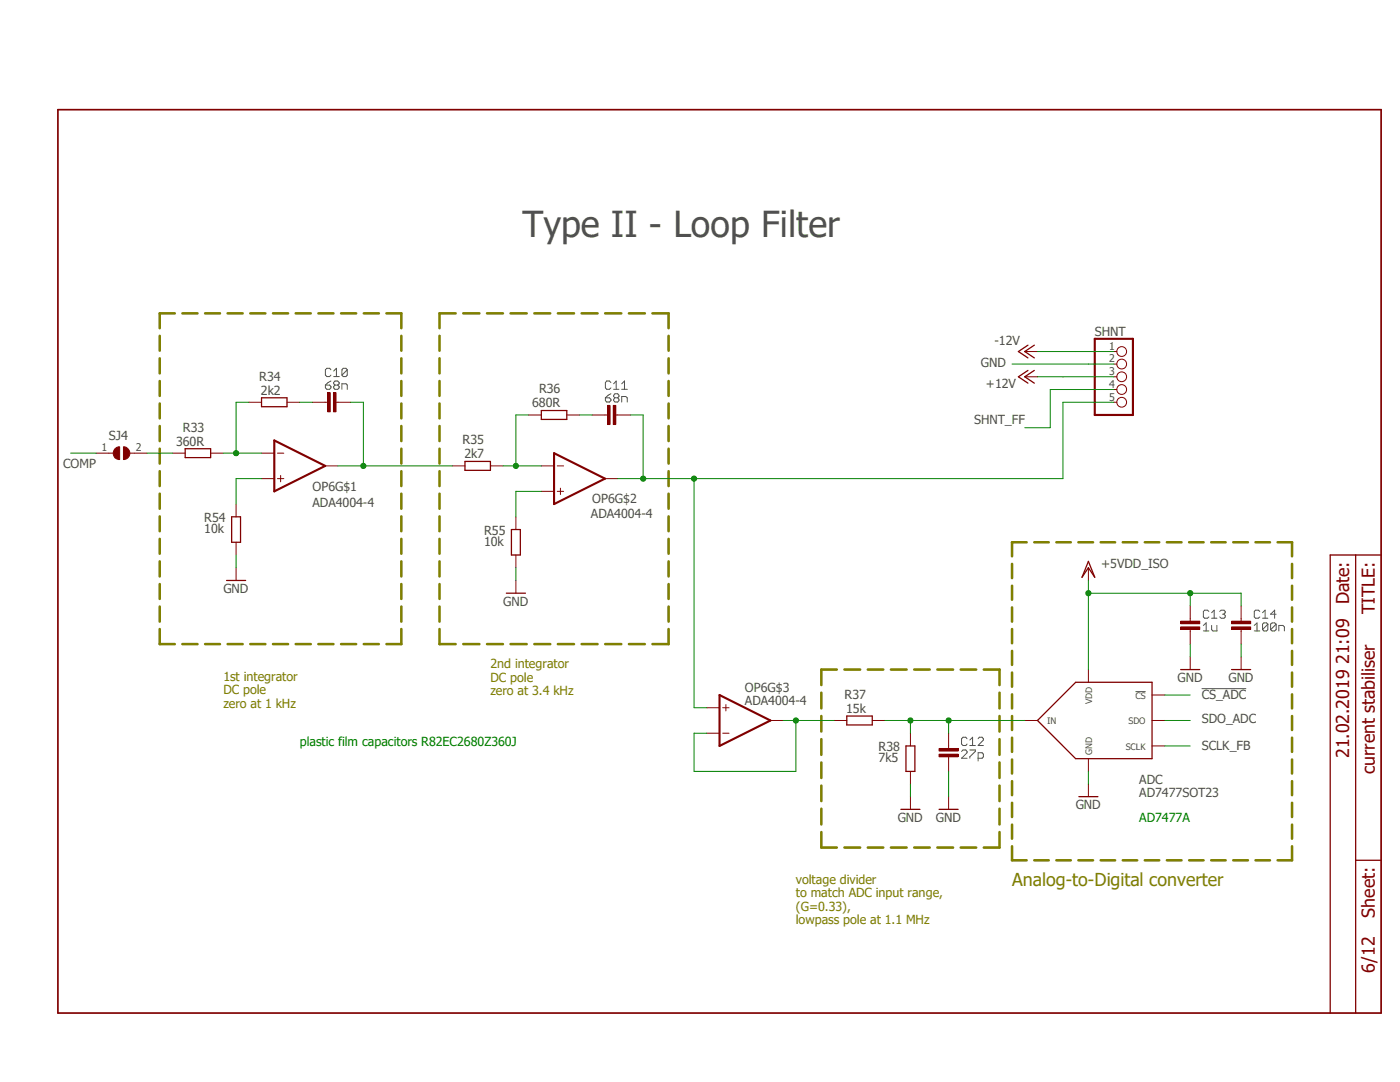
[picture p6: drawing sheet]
<svg xmlns="http://www.w3.org/2000/svg" width="279mm" height="216mm" viewBox="0 0 279 216" stroke-linecap="round" stroke-linejoin="round" font-family="sans-serif">
<path d="M11.2 21.4l265 181.1M276.2 21.4l-265 181.1" fill="none" stroke="#fff" stroke-width=".2"/>
<g fill="none" stroke="#808000" stroke-width=".51">
<path d="M31.9 67v3M31.9 71.5v3M31.9 76v3M34.9 62.5h-3v3M36.4 62.5h3M40.9 62.5h3M45.4 62.5h3M50 62.5h3M54.5 62.5h3M59 62.5h3M63.5 62.5h3M68.1 62.5h3"/>
<path d="M72.6 62.5h3M77.1 62.5h3v3M80.1 67v3M80.1 71.5v3M80.1 76v3M87.7 67v3M87.7 71.5v3M87.7 76v3M90.9 62.5h-3.2v3M92.5 62.5h3.2M97.2 62.5h3.2M101.9 62.5h3.2"/>
<path d="M106.6 62.5h3.2M111.3 62.5h3.3M116.1 62.5h3.2M120.8 62.5h3.2M125.5 62.5h3.2M130.2 62.5h3.2v3M133.4 67v3M133.4 71.5v3M133.4 76v3M31.9 80.5v3M31.9 85v3M31.9 89.5v3"/>
<path d="M31.9 94v3M31.9 98.5v3M80.1 80.5v3M80.1 85v3M80.1 89.5v3M80.1 94v3M80.1 98.5v3M87.7 80.5v3M87.7 85v3M87.7 89.5v3M87.7 94v3M87.7 98.5v3"/>
<path d="M133.4 80.5v3M133.4 85v3M133.4 89.5v3M133.4 94v3M133.4 98.5v3M31.9 103v3M31.9 107.5v3M31.9 112v3M31.9 116.5v3M80.1 103v3M80.1 107.5v3M80.1 112v3"/>
<path d="M80.1 116.5v3M87.7 103v3M87.7 107.5v3M87.7 112v3M87.7 116.5v3M133.4 103v3M133.4 107.5v3M133.4 112v3M133.4 116.5v3M202 112.5v2.9M202 116.9v2.8M204.9 108.2h-2.9v2.8"/>
<path d="M206.4 108.2h2.9M210.8 108.2h2.9M215.2 108.2h2.9M219.7 108.2h2.8M224.1 108.2h2.8M228.5 108.2h2.9M232.9 108.2h2.9M237.3 108.2h2.9M241.7 108.2h2.9M246.1 108.2h2.9M250.6 108.2h2.8M255 108.2h2.9v2.8"/>
<path d="M257.9 112.5v2.9M257.9 116.9v2.8M31.9 125.5v3h3M31.9 121v3M36.4 128.5h3M40.9 128.5h3M45.4 128.5h3M50 128.5h3M54.5 128.5h3M59 128.5h3M63.5 128.5h3M68.1 128.5h3"/>
<path d="M72.6 128.5h3M80.1 121v3M80.1 125.5v3h-3M87.7 125.5v3h3.2M87.7 121v3M92.5 128.5h3.2M97.2 128.5h3.2M101.9 128.5h3.2M106.6 128.5h3.2M111.3 128.5h3.3M116.1 128.5h3.2M120.8 128.5h3.2"/>
<path d="M125.5 128.5h3.2M133.4 125.5v3h-3.2M133.4 121v3M163.9 138.2v3.2M167 133.6h-3.1v3.1M168.5 133.6h3.2M173.2 133.6h3.1M177.8 133.6h3.1M182.5 133.6h3M187.1 133.6h3.1M191.7 133.6h3.1M196.3 133.6h3.2v3.1"/>
<path d="M199.5 138.2v3.2M202 121.2v2.8M202 125.5v2.9M202 129.9v2.8M202 134.2v2.8M202 138.6v2.8M257.9 121.2v2.8M257.9 125.5v2.9M257.9 129.9v2.8M257.9 134.2v2.8M257.9 138.6v2.8M163.9 142.9v3.1"/>
<path d="M163.9 147.5v3.1M163.9 152.1v3.1M163.9 156.8v3.1M199.5 142.9v3.1M199.5 147.5v3.1M199.5 152.1v3.1M199.5 156.8v3.1M202 142.9v2.8M202 147.2v2.8M202 151.6v2.7M202 155.9v2.8M257.9 142.9v2.8"/>
<path d="M257.9 147.2v2.8M257.9 151.6v2.7M257.9 155.9v2.8M163.9 166v3.1h3.1M163.9 161.4v3.1M168.5 169.1h3.2M173.2 169.1h3.1M177.8 169.1h3.1M182.5 169.1h3M187.1 169.1h3.1M191.7 169.1h3.1M199.5 161.4v3.1"/>
<path d="M199.5 166v3.1h-3.2M202 168.9v2.8h2.9M202 160.2v2.8M202 164.5v2.8M206.4 171.7h2.9M210.8 171.7h2.9M215.2 171.7h2.9M219.7 171.7h2.8M224.1 171.7h2.8M228.5 171.7h2.9M232.9 171.7h2.9M237.3 171.7h2.9"/>
<path d="M241.7 171.7h2.9M246.1 171.7h2.9M250.6 171.7h2.8M257.9 160.2v2.8M257.9 164.5v2.8M257.9 168.9v2.8h-2.9"/>
</g>
<g fill="none" stroke="#505050" stroke-width=".2">
<path d="M64.9 76.8h.9l.2 .3v.3l-.2 .3h-.6l-.3-.3zM66 76l-1.1 .8M66 73.8l-.2-.3h-.6l-.3 .3v1l.3 .3h.6l.2-.3M66.6 75.1h1.1M66.6 74l.5-.5v1.6M66.8 76.8l-.2 .3v.3l.2 .3h.6l.3-.3v-.3l-.3-.3M66.8 76.8h.6M66.8 76.8l-.2-.2v-.3l.2-.3h.6l.3 .3v.3l-.3 .2M68.2 77.7v-1.1h.8l.3 .2v.9M69.3 73.8l-.3-.3h-.5l-.3 .3v1M69.3 73.8v1l-.3 .3h-.5l-.3-.3M69.3 73.8l-1.1 1"/>
<path d="M120.8 79.4h.8l.3 .3v.2l-.3 .3h-.5l-.3-.3zM121.9 76.3l-.3-.3h-.5l-.3 .3v1.1l.3 .3h.5l.3-.3M121.9 78.6l-1.1 .8M122.5 77.7h1M122.5 76.6l.5-.6v1.7M122.7 79.4l-.2 .3v.2l.2 .3h.6l.2-.3v-.2l-.2-.3M122.7 79.4h.6M122.7 79.4l-.2-.3v-.2l.2-.3h.6l.2 .3v.2l-.2 .3M124.1 77.7h1.1M124.1 76.6l.5-.6v1.7M124.1 80.2v-1.1h.8l.3 .3v.8M226.6 138h2"/>
<path d="M239.8 137.4h8.9M240.2 125.9h1.1M240.2 124.8l.5-.5v1.6M241.3 122l-.3-.2h-.6l-.2 .2v1.1l.2 .3h.6l.3-.3M241.8 124.8v.8l.3 .3h.8v-1.1M241.8 123.4h1.1M241.8 122.3l.5-.5v1.6M243.4 122l.3-.2h.6l.2 .2v.3l-.2 .3M244 122.6h.3M244.3 122.6l.2 .2v.3l-.2 .3h-.6l-.3-.3M250.3 124.8l.6-.5v1.6M250.3 125.9h1.1"/>
<path d="M251.4 122l-.3-.2h-.5l-.3 .2v1.1l.3 .3h.5l.3-.3M252 123.4h1M252 122.3l.5-.5v1.6M253 124.5v1.1l-.2 .3h-.6l-.2-.3M253 124.5l-.2-.2h-.6l-.2 .2v1.1M253 124.5l-1 1.1M254.7 124.5v1.1l-.3 .3h-.5l-.3-.3M254.7 124.5l-.3-.2h-.5l-.3 .2v1.1M254.7 124.5l-1.1 1.1M254.7 122.6h-1.1l.8-.8v1.6M255.2 125.9v-1.1h.8l.3 .3v.8M191.9 149.9l.3-.3h.5l.3 .3v.3l-1.1 1.1h1.1"/>
<path d="M193 147.4l-.3-.3h-.5l-.3 .3v1.1l.3 .3h.5l.3-.3M193.5 149.6h1.1v.3l-1.1 1.1v.3M193.5 148.8h1.1M193.5 147.7l.6-.6v1.7M195.2 151.3h.8l.3-.3v-.5l-.3-.3h-.8v1.6M195.2 147.4l.3-.3h.5l.3 .3v.3l-1.1 1.1h1.1"/>
</g>
<path d="M52.2 79.4h5.1v1.8h-5.1zM37 89.5h5v1.8h-5zM92.8 92.1h5.1v1.8h-5.1zM108 81.9h5.1v1.8h-5.1zM46.2 103.1h1.8v5.1h-1.8zM102.1 105.7h1.7v5h-1.7zM270.6 110.7v91.4M275.6 110.7h-10.1v91.4M169 142.9h5.1v1.8h-5.1zM180.8 148.8h1.8v5.1h-1.8zM270.6 171.7h5" fill="none" stroke="#800000" stroke-width=".25"/>
<path d="M11.6 21.9h264v180.2h-264z" fill="none" stroke="#800000" stroke-width=".34"/>
<path d="M54.7 87.9l10.2 5.1-10.2 5zM110.6 90.4l10.1 5.1-10.1 5.1zM143.6 138.7l10.2 5.1-10.2 5z" fill="none" stroke="#800000" stroke-width=".42"/>
<g fill="none" stroke="#800000" stroke-width=".2">
<path d="M34.4 90.4h2.6M42 90.4h2.6M49.7 80.3h2.5M52.2 90.4h2.5M52.2 95.5h2.5M55.4 90.4h1.2M55.4 95.5h1.2M56 94.9v1.2M57.3 80.3h2.5M64.9 93h2.5M64.9 80.3h.6M66.8 80.3h.6"/>
<path d="M90.3 93h2.5M97.9 93h2.5M105.5 82.8h2.5M108 93h2.6M108 98h2.6M111.2 93h1.3M111.2 98h1.3M111.8 97.4v1.3M113.1 82.8h2.6M120.7 95.5h2.6M47.1 100.6v2.5M47.1 108.2v2.5"/>
<path d="M103 103.1v2.6M103 110.7v2.6M141.1 146.3h2.5M141.1 141.2h2.5M144.2 146.3h1.3M144.2 141.2h1.3M144.9 140.6v1.3M153.8 143.8h2.5M166.5 143.8h2.5M174.1 143.8h2.5M181.7 146.3v2.5M181.7 153.9v2.6"/>
</g>
<path d="M65.4 78.4h.5v3.8h-.5z" fill-rule="evenodd" fill="#800000"/>
<path d="M65.4 78.4h.5v3.8h-.5z" fill="none" stroke="#800000" stroke-width=".2"/>
<path d="M66.5 78.4h.6v3.8h-.6z" fill-rule="evenodd" fill="#800000"/>
<path d="M66.5 78.4h.6v3.8h-.6zM62.4 80.3h2.5M67.4 80.3h2.6M120.7 82.8h.7M122.6 82.8h.7" fill="none" stroke="#800000" stroke-width=".2"/>
<path d="M121.2 80.9h.6v3.8h-.6z" fill-rule="evenodd" fill="#800000"/>
<path d="M121.2 80.9h.6v3.8h-.6z" fill="none" stroke="#800000" stroke-width=".2"/>
<path d="M122.4 80.9h.5v3.8h-.5z" fill-rule="evenodd" fill="#800000"/>
<path d="M118.2 82.8h2.5M122.4 80.9h.5v3.8h-.5zM123.3 82.8h2.5M189.3 148.8v.7M189.3 150.7v.7" fill="none" stroke="#800000" stroke-width=".2"/>
<path d="M187.4 149.4h3.8v.5h-3.8z" fill-rule="evenodd" fill="#800000"/>
<path d="M187.4 149.4h3.8v.5h-3.8z" fill="none" stroke="#800000" stroke-width=".2"/>
<path d="M187.4 150.5h3.8v.5h-3.8z" fill-rule="evenodd" fill="#800000"/>
<g fill="none" stroke="#800000" stroke-width=".2">
<path d="M204.5 75.2h2.6M204.5 70.1h2.6M47.1 113.3v2.5M103 115.8v2.6M217.2 133.6v2.5M229.9 138.7h2.6M247.7 123.4v.7M247.7 125.3v.7M181.7 159v2.5M187.4 150.5h3.8v.5h-3.8zM189.3 146.3v2.5M189.3 151.4v2.5"/>
<path d="M189.3 159v2.5M204.5 143.8h2.6M217.2 151.4v2.5M217.2 156.5v2.5M229.9 143.8h2.6M229.9 148.8h2.6"/>
</g>
<path d="M205.1 73.9l-1.9 1.3 1.9 1.3M205.1 68.9l-1.9 1.2 1.9 1.3M206.4 73.9l-1.9 1.3 1.9 1.3M206.4 68.9l-1.9 1.2 1.9 1.3M45.2 115.8h3.8M101 118.4h3.9M207.1 143.8l7.6-7.7h15.2v15.3h-15.2zM215.3 159h3.8M179.8 161.5h3.8M187.4 161.5h3.8" fill="none" stroke="#800000" stroke-width=".25"/>
<path d="M245.8 124h3.8v.5h-3.8z" fill-rule="evenodd" fill="#800000"/>
<path d="M245.8 124h3.8v.5h-3.8z" fill="none" stroke="#800000" stroke-width=".2"/>
<path d="M245.8 125.1h3.8v.5h-3.8z" fill-rule="evenodd" fill="#800000"/>
<path d="M237.5 123.4v.7M237.5 125.3v.7M245.8 125.1h3.8v.5h-3.8zM247.7 120.9v2.5M247.7 126v2.5" fill="none" stroke="#800000" stroke-width=".2"/>
<path d="M235.6 124h3.8v.5h-3.8z" fill-rule="evenodd" fill="#800000"/>
<path d="M235.6 124h3.8v.5h-3.8z" fill="none" stroke="#800000" stroke-width=".2"/>
<path d="M235.6 125.1h3.8v.5h-3.8z" fill-rule="evenodd" fill="#800000"/>
<path d="M235.6 125.1h3.8v.5h-3.8zM237.5 120.9v2.5M237.5 126v2.5M237.5 131.1v2.5M247.7 131.1v2.5" fill="none" stroke="#800000" stroke-width=".2"/>
<path d="M235.6 133.6h3.8M245.8 133.6h3.8" fill="none" stroke="#800000" stroke-width=".25"/>
<path d="M24.6 89.2a1.27 1.27 0 0 1 1.3 1.2 1.27 1.27 0 0 1-1.3 1.3z" fill-rule="evenodd" fill="#800000"/>
<path d="M24.6 89.2a1.27 1.27 0 0 1 1.3 1.2 1.27 1.27 0 0 1-1.3 1.3z" fill="none" stroke="#800000" stroke-width=".2"/>
<path d="M22.9 89.5l.4-.2 .6-.1v2.5a1.27 1.27 0 0 1-1.2-.8 1.27 1.27 0 0 1 .2-1.4z" fill-rule="evenodd" fill="#800000"/>
<g fill="none" stroke="#800000" stroke-width=".2">
<path d="M222.3 70.1h.6M222.3 72.6h.6M222.3 75.2h.6M222.3 77.7h.6M19.2 90.4h3.4M22.9 89.5l.4-.2 .6-.1v2.5a1.27 1.27 0 0 1-1.2-.8 1.27 1.27 0 0 1 .2-1.4zM25.9 90.4h3.4M222.3 80.3h.6M217.2 113.3v2.5"/>
<circle cx="223.9" cy="77.7" r=".98"/>
<circle cx="223.9" cy="75.2" r=".98"/>
<circle cx="223.9" cy="70.1" r=".98"/>
<circle cx="223.9" cy="72.6" r=".98"/>
<circle cx="223.9" cy="80.3" r=".98"/>
</g>
<path d="M218.5 67.6h7.6v15.2h-7.6z" fill="none" stroke="#800000" stroke-width=".42"/>
<path d="M217.2 112l1.3 3.2-1.3-1.9-1.3 1.9z" fill="none" stroke="#800000" stroke-width=".25"/>
<path d="M44.6 90.4h7.6M49.7 80.3h-2.6v10.1" fill="none" stroke="#008000" stroke-width=".2"/>
<circle cx="47.1" cy="90.4" r=".51" fill="#008000"/>
<g fill="none" stroke="#008000" stroke-width=".2">
<path d="M52.2 95.5h-5.1v5.1M100.4 93h7.6M105.5 82.8h-2.5v10.2M108 98h-5v5.1"/>
<circle cx="47.1" cy="90.4" r=".51"/>
</g>
<circle cx="103" cy="93" r=".51" fill="#008000"/>
<g fill="none" stroke="#008000" stroke-width=".2">
<path d="M59.8 80.3h2.6M67.4 93h22.9M70 80.3h2.5v12.7M115.7 82.8h2.5"/>
<circle cx="103" cy="93" r=".51"/>
</g>
<circle cx="72.5" cy="93" r=".51" fill="#008000"/>
<g fill="none" stroke="#008000" stroke-width=".2">
<path d="M123.3 95.5h15.2v45.7M125.8 82.8h2.6v12.7"/>
<circle cx="72.5" cy="93" r=".51"/>
</g>
<circle cx="128.4" cy="95.5" r=".51" fill="#008000"/>
<g fill="none" stroke="#008000" stroke-width=".2">
<path d="M138.5 141.2h2.6"/>
<circle cx="128.4" cy="95.5" r=".51"/>
</g>
<circle cx="138.5" cy="95.5" r=".51" fill="#008000"/>
<g fill="none" stroke="#008000" stroke-width=".2">
<path d="M202 72.6h20.3M222.3 80.3h-10.2v15.2h-73.6M47.1 110.7v2.6M103 113.3v2.5M232.5 138.7h5M237.5 128.5v2.6M247.7 128.5v2.6M156.3 143.8h10.2M158.8 143.8v10.1h-20.3v-7.6h2.6M181.7 156.5v2.5M189.3 153.9v5.1M217.2 153.9v2.6"/>
<path d="M232.5 143.8h5M232.5 148.8h5"/>
<circle cx="138.5" cy="95.5" r=".51"/>
</g>
<circle cx="158.8" cy="143.8" r=".51" fill="#008000"/>
<g fill="none" stroke="#008000" stroke-width=".2">
<path d="M176.6 143.8h12.7M181.7 143.8v2.5"/>
<circle cx="158.8" cy="143.8" r=".51"/>
</g>
<circle cx="181.7" cy="143.8" r=".51" fill="#008000"/>
<g fill="none" stroke="#008000" stroke-width=".2">
<path d="M204.5 143.8h-15.2v2.5"/>
<circle cx="181.7" cy="143.8" r=".51"/>
</g>
<circle cx="189.3" cy="143.8" r=".51" fill="#008000"/>
<g fill="none" stroke="#008000" stroke-width=".2">
<path d="M207.1 70.1h15.2M207.1 75.2h15.2M222.3 77.7h-12.7v7.6h-5.1M14.1 90.4h5.1M29.3 90.4h5.1M217.2 115.8v17.8M217.2 118.4h30.5v2.5M237.5 118.4v2.5"/>
<circle cx="189.3" cy="143.8" r=".51"/>
</g>
<circle cx="237.5" cy="118.4" r=".51" fill="#008000"/>
<circle cx="237.5" cy="118.4" r=".51" fill="none" stroke="#008000" stroke-width=".2"/>
<circle cx="217.2" cy="118.4" r=".51" fill="#008000"/>
<circle cx="217.2" cy="118.4" r=".51" fill="none" stroke="#008000" stroke-width=".2"/>
<text font-size="7.2" fill="#505050" x="104.3" y="47.3">Type II - Loop Filter</text>
<g font-size="3.6" fill="#800000">
<text x="269.3" y="120.6" transform="rotate(-90 269.3 120.6)">Date:</text>
<text x="274.4" y="122.5" transform="rotate(-90 274.4 122.5)">TITLE:</text>
<text x="269.3" y="151.3" transform="rotate(-90 269.3 151.3)">21.02.2019 21:09</text>
<text x="274.4" y="154.5" transform="rotate(-90 274.4 154.5)">current stabiliser</text>
<text x="274.4" y="183.1" transform="rotate(-90 274.4 183.1)">Sheet:</text>
<text x="274.4" y="194.1" transform="rotate(-90 274.4 194.1)">6/12</text>
</g>
<text font-size="3.6" fill="#808000" x="202" y="176.7">Analog-to-Digital converter</text>
<g font-size="2.5" fill="#505050">
<text x="198.5" y="68.9">-12V</text>
<text x="218.5" y="67">SHNT</text>
<text x="51.7" y="75.9">R34</text>
<text x="195.8" y="73.2">GND</text>
<text x="196.8" y="77.5">+12V</text>
<text x="52.1" y="78.7">2k2</text>
<text x="106.2" y="81.3">680R</text>
<text x="107.6" y="78.5">R36</text>
<text x="21.7" y="87.9">SJ4</text>
<text x="35.1" y="88.9">360R</text>
<text x="36.5" y="86.1">R33</text>
<text x="92.3" y="88.6">R35</text>
<text x="194.4" y="84.6">SHNT_FF</text>
<text x="12.6" y="93.5">COMP</text>
<text x="92.7" y="91.4">2k7</text>
<text x="62.4" y="101.1">ADA4004-4</text>
<text x="62.4" y="97.9">OP6G$1</text>
<text x="118.2" y="100.5">OP6G$2</text>
<text x="40.8" y="106.4">10k</text>
<text x="40.8" y="104.2">R54</text>
<text x="96.6" y="106.7">R55</text>
<text x="117.9" y="103.4">ADA4004-4</text>
<text x="96.6" y="109">10k</text>
<text x="219.8" y="113.3">+5VDD_ISO</text>
<text x="44.6" y="118.4">GND</text>
<text x="100.4" y="120.9">GND</text>
<text x="235" y="136.1">GND</text>
<text x="245.2" y="136.1">GND</text>
<text x="148.7" y="140.7">ADA4004-4</text>
<text x="148.7" y="138.1">OP6G$3</text>
<text x="168.5" y="139.4">R37</text>
<text x="168.9" y="142.2">15k</text>
<text x="239.8" y="139.4">CS_ADC</text>
<text x="175.3" y="149.9">R38</text>
<text x="239.8" y="144.3">SDO_ADC</text>
<text x="239.8" y="149.6">SCLK_FB</text>
<text x="175.3" y="152.1">7k5</text>
<text x="214.7" y="161.5">GND</text>
<text x="227.4" y="159">AD7477SOT23</text>
<text x="227.4" y="156.5">ADC</text>
<text x="179.2" y="164">GND</text>
<text x="186.8" y="164">GND</text>
</g>
<g font-size="2.5" fill="#808000">
<text x="44.6" y="135.9">1st integrator</text>
<text x="97.9" y="133.4">2nd integrator</text>
<text x="97.9" y="136">DC pole</text>
<text x="44.6" y="138.6">DC pole</text>
<text x="44.6" y="141.2">zero at 1 kHz</text>
<text x="97.9" y="138.7">zero at 3.4 kHz</text>
<text x="158.8" y="176.4">voltage divider</text>
<text x="158.8" y="179">to match ADC input range,</text>
<text x="158.8" y="181.7">(G=0.33),</text>
<text x="158.8" y="184.4">lowpass pole at 1.1 MHz</text>
</g>
<g font-size="2.5" fill="#008000">
<text x="59.8" y="148.8">plastic film capacitors R82EC2680Z360J</text>
<text x="227.4" y="164">AD7477A</text>
</g>
<g font-size="2.1" fill="#505050">
<text x="221.4" y="69.8">1</text>
<text x="221.4" y="72.3">2</text>
<text x="221.4" y="74.8">3</text>
<text x="221.4" y="77.4">4</text>
<text x="221.4" y="79.9">5</text>
<text x="20.2" y="90.1">1</text>
<text x="27.1" y="90.1">2</text>
</g>
<g font-size="1.8" fill="#505050">
<text x="218" y="140.5" transform="rotate(-90 218 140.5)">VDD</text>
<text x="226.6" y="139.4">CS</text>
<text x="209" y="144.5">IN</text>
<text x="224.7" y="149.6">SCLK</text>
<text x="225.2" y="144.5">SDO</text>
<text x="218" y="150.6" transform="rotate(-90 218 150.6)">GND</text>
</g>
</svg>
